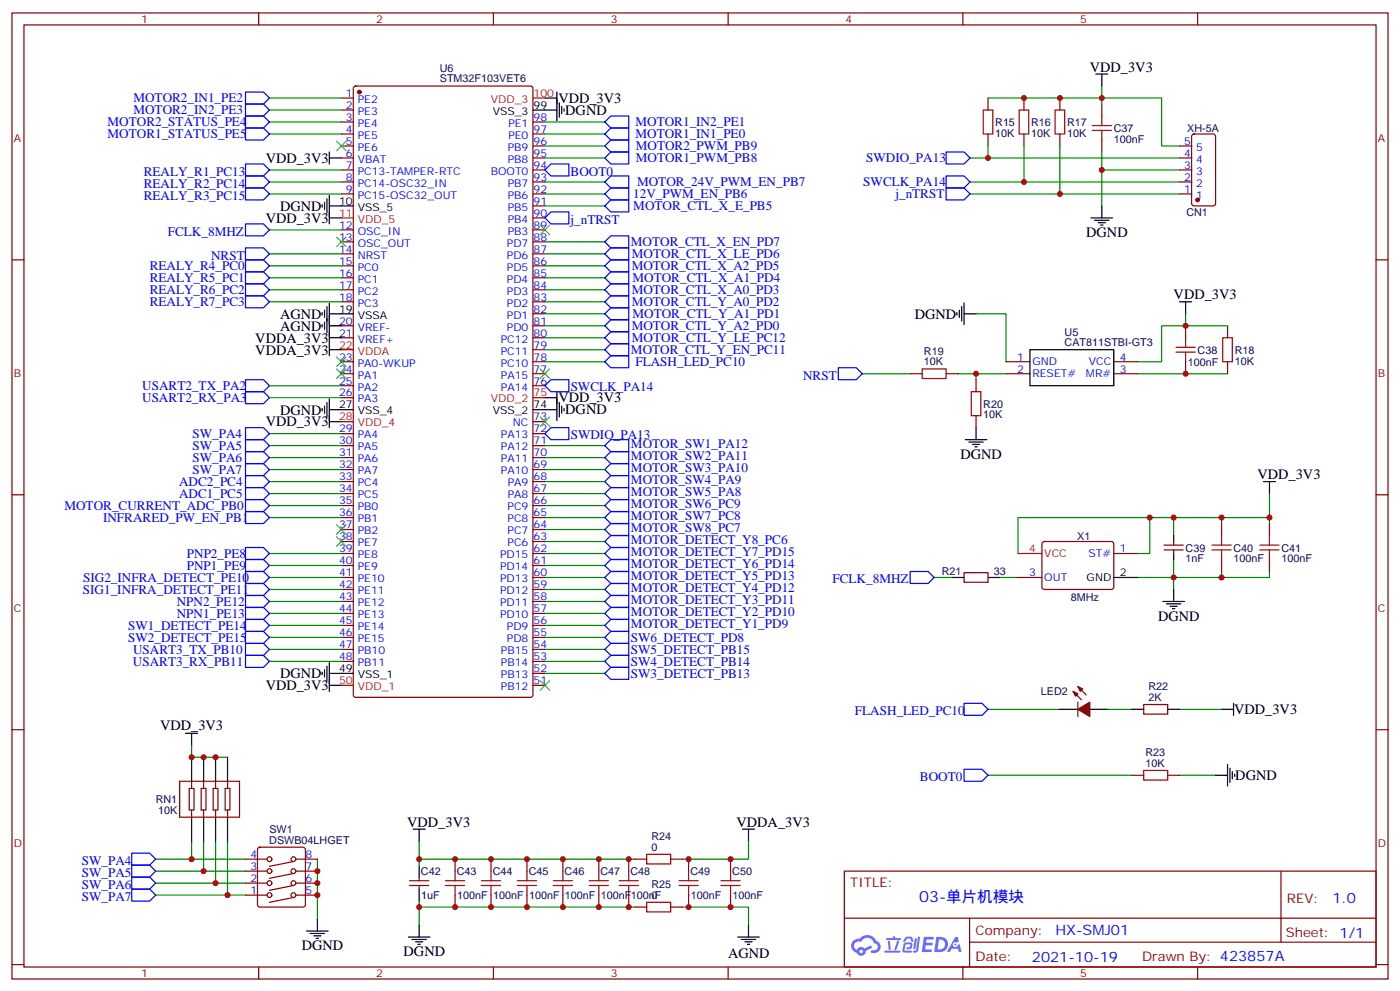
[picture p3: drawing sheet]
<svg xmlns="http://www.w3.org/2000/svg" width="412mm" height="292mm" viewBox="0 0 412 292" stroke-linecap="round" stroke-linejoin="round" font-family="sans-serif">
<g fill="none" stroke="#870000" stroke-width=".35">
<path d="M3.5 3.8h405.4v284.3h-405.4zM7.1 7.3h398.2v277.3h-398.2zM76.2 3.8v3.5M145.3 3.8v3.5M214.5 3.8v3.5M283.6 3.8v3.5M352.8 3.8v3.5M3.5 76.5h3.6M405.3 76.5h3.6M3.5 145.6h3.6M405.3 145.6h3.6M3.5 214.8h3.6"/>
<path d="M405.3 214.8h3.6M248.7 256.4h156.6v28.2h-156.6zM377.3 256.4v20.9M248.7 270.2h156.5M285.6 277.3h119.6M285.6 270.2v14.2M3.5 283.9h3.6M76.2 284.6v3.5M145.3 284.6v3.5M214.5 284.6v3.5M283.6 284.6v3.5M352.8 284.6v3.5"/>
<path d="M405.3 283.9h3.6"/>
</g>
<g fill="#5487ff">
<path d="M272.1 275.7h2.6l.3 .2-.1 .6h-2l-.1 1h1.6l.4 .4-.4 .4h-1.7l-.2 1.1 1.8 .1 .3 .3-.2 .4h-2.9z"/>
<path d="M281.4 275.8h.7l.4 1.3-.7 .3a.74 .74 0 0 0-1.1 .3 .74 .74 0 0 0 .5 1.1 .74 .74 0 0 0 .9-.7l.5-.3 .7 2.4h-.9l-.2-1h-1.9l-.5 1h-.9z"/>
<path d="M269.5 276.2h.6l-.4 2.9a.31 .31 0 0 1-.3 .3 .31 .31 0 0 1-.3-.3z"/>
<path d="M270.4 275.7h.6l-.5 4a.89 .89 0 0 1-.7 .7 .89 .89 0 0 1-.9-.3l1-.5z"/>
<path d="M266.8 275.9l.6-.2 1.2 .1 .5 1.3-.6 .1-.4-.9-1 .1a.95 .95 0 0 1-1 .8l-.1-.2z"/>
<path d="M266.4 277.6l1.8-.2a1.04 1.04 0 0 1 .6 1.1 1.04 1.04 0 0 1-.8 .9h-.7a.29 .29 0 0 1-.3-.4 .29 .29 0 0 1 .3-.2h.7l.2-.8h-1.4l-.4 1.8h1.9a.29 .29 0 0 1 .3 .3 .29 .29 0 0 1-.3 .3h-2l-.4-.3 .2-2.1z"/>
<path d="M260.5 279.8h4.4a.3 .3 0 0 1 .3 .3 .3 .3 0 0 1-.3 .3h-4.3z"/>
<path d="M264.3 276.9h.6l-.5 1.6a1.02 1.02 0 0 1-.7 1.2l-.2-.3z"/>
<path d="M261.5 276.9h.6l.3 2.4-.3 .3-.3-.2z"/>
<path d="M261.1 276.1h1.9l.2-.5h.5l-.1 .5h1.5a.29 .29 0 0 1 .3 .3 .29 .29 0 0 1-.3 .3h-3.9z"/>
<path d="M275.8 275.7l-.6 4.5h1.4a2.27 2.27 0 0 0 2.7-2.3 2.27 2.27 0 0 0-2.7-2.2zM276.6 276.5a1.5 1.5 0 0 1 1.8 1.6 1.5 1.5 0 0 1-1.9 1.3h-.3z"/>
<path d="M251.4 276.9a2.09 2.09 0 0 0 1 3.5 1.37 1.37 0 0 0 1.5 .9 1.37 1.37 0 0 0 1.1-1.4l2-1-.5-.7-1.8 1a1.4 1.4 0 0 0-2.3 .4 1.32 1.32 0 0 1-.6-1.9 1.32 1.32 0 0 1 1.9-.4 2.02 2.02 0 0 1 2-1.3 2.02 2.02 0 0 1 1.8 1.6 1.09 1.09 0 0 1 1.1 1.4 1.09 1.09 0 0 1-1.6 .7 .41 .41 0 0 0-.5 .3 .41 .41 0 0 0 .4 .5 1.89 1.89 0 0 0 2.4-1.2 1.89 1.89 0 0 0-1.2-2.4 2.98 2.98 0 0 0-5-.6l-1 .1zM253.2 280a.52 .52 0 0 1 1 0 .52 .52 0 0 1-1 0z"/>
<circle cx="281.4" cy="278" r=".28"/>
</g>
<g fill="none" stroke="#870000" stroke-width=".35">
<path d="M100.5 28.9h3.6M100.5 32.4h3.6M100.5 35.9h3.6M100.5 39.4h3.6M104.3 25.5l.5-.2h51.5l.6 .5 .1 178.7-.5 .7h-51.7l-.7-.4v-178.8zM157 35.9h3.5M157 39.4h3.5M291 28.9v3.5M291 39.4v3.6M301.6 28.9v3.5M301.6 39.4v3.6M312.2 28.9v3.5"/>
<path d="M312.2 39.4v3.6M324.6 30.6v3.5M351.2 39.6l.5-.2h5.7l.6 .5 .1 20-.5 .7h-5.9l-.6-.5-.1-20zM100.5 43h3.6M100.5 46.5h3.6M100.5 50h3.6M100.5 53.6h3.6M100.5 57.1h3.6M157 43h3.5M157 46.5h3.5M157 50h3.5M157 53.6h3.5"/>
<path d="M157 57.1h3.5M324.6 41.2v3.5M347.5 43h3.5M347.5 46.5h3.5M347.5 50h3.5M347.5 53.6h3.5M347.5 57.1h3.5M100.5 67.7h3.6M100.5 71.2h3.6M100.5 74.7h3.6M100.5 78.2h3.6M157 67.7h3.5"/>
<path d="M157 71.2h3.5M157 74.7h3.5M157 78.2h3.5M157 64.1h3.5M157 60.6h3.5M100.5 81.8h3.6M100.5 85.3h3.6M100.5 88.8h3.6M100.5 95.9h3.6M100.5 99.4h3.6M157 81.8h3.5M157 85.3h3.5"/>
<path d="M157 88.8h3.5M157 95.9h3.5M157 99.4h3.5M157 92.4h3.5M349.2 95.9v3.5M361.6 95.9v3.5M100.5 106.5h3.6M100.5 110h3.6M100.5 113.5h3.6M100.5 117.1h3.6M157 106.5h3.5M157 110h3.5"/>
<path d="M157 113.5h3.5M157 102.9h3.5M268.1 110h3.5M278.7 110h3.5M287.5 111.8v3.5M296.3 106.5h7.1M296.3 110h7.1M328.1 106.5h7M328.1 110h7M349.2 106.5v3.5M361.6 106.5v3.5M100.5 127.6h3.6"/>
<path d="M100.5 131.2h3.6M100.5 134.7h3.6M100.5 138.2h3.6M157 127.6h3.5M157 131.2h3.5M157 134.7h3.5M157 138.2h3.5M157 124.1h3.5M287.5 122.3v3.6M100.5 141.7h3.6M100.5 145.3h3.6M100.5 148.8h3.6"/>
<path d="M100.5 152.3h3.6M100.5 155.9h3.6M100.5 159.4h3.6M157 141.7h3.5M157 145.3h3.5M157 148.8h3.5M157 152.3h3.5M157 155.9h3.5M157 159.4h3.5M307.2 159.6l.4-.2h20.1l.4 .7-.1 13-.6 .4-20.1-.1-.4-.6v-12.7zM345.7 159.4v1M359.8 154.1v3.5"/>
<path d="M373.9 154.1v3.5M100.5 162.9h3.6M100.5 166.4h3.6M100.5 170h3.6M100.5 173.5h3.6M100.5 177h3.6M157 162.9h3.5M157 166.4h3.5M157 170h3.5M157 173.5h3.5M157 177h3.5M284 168.6h7v2.8h-7z"/>
<path d="M299.9 170h7M328.1 162.9h7M342.9 161.9h5.6M342.9 160.4h5.6M345.7 161.9v1M359.8 164.7v3.5M373.9 164.7v3.5M100.5 180.6h3.6M100.5 184.1h3.6M100.5 187.6h3.6M100.5 191.1h3.6M100.5 194.7h3.6"/>
<path d="M157 180.6h3.5M157 184.1h3.5M157 187.6h3.5M157 191.1h3.5M157 194.7h3.5M157 198.2h3.5M157 201.7h3.5M316.1 203.5l2.5 2.5M317.5 202.1l2.5 2.4M317.5 206.7v4.2M336.9 207.4h7.1v2.8h-7.1zM52.9 229.9h17.7v10.6h-17.7z"/>
<path d="M55.7 232.1h1.4v6.3h-1.4zM56.4 229.9v2.2M56.4 238.4v2.1M59.3 232.1h1.4v6.3h-1.4zM60 229.9v2.2M60 238.4v2.1M62.8 232.1h1.4v6.3h-1.4zM63.5 229.9v2.2M63.5 238.4v2.1M66.3 232.1h1.4v6.3h-1.4zM67 229.9v2.2M67 238.4v2.1"/>
<path d="M333.4 228.2h3.5M344 228.2h3.5M72.3 252.9h6.4M72.3 256.4h6.4M72.3 259.9h6.4M76.1 249.5l.5-.2h12.7l.5 .2 .2 .5v16.3l-.3 .5-.4 .2h-12.7l-.5-.3-.3-.4v-16.3zM86.4 253.6l-7 1.4M86.4 257.1l-7 1.4M87.1 252.9h6.4M87.1 256.4h6.4M87.1 259.9h6.4M120.6 259.2h5.7"/>
<path d="M123.5 258.2v1M134.1 252.9v3.5M144.6 252.9v3.5M155.2 252.9v3.5M165.8 252.9v3.5M176.4 252.9v3.5M185.2 252.9v3.5M187 252.9h3.5M197.6 252.9h3.5M202.8 252.9v3.5M215.2 252.9v3.5M72.3 263.5h6.4"/>
<path d="M86.4 260.6l-7 1.4M86.4 264.2l-7 1.4M87.1 263.5h6.4M120.6 260.6h5.7M123.5 260.6v1.1M134.1 263.5v3.5M144.6 263.5v3.5M155.2 263.5v3.5M165.8 263.5v3.5M176.4 263.5v3.5M185.2 263.5v3.5M187 267h3.5"/>
<path d="M197.6 267h3.5M202.8 263.5v3.5M215.2 263.5v3.5"/>
<circle cx="79.4" cy="256.4" r=".71"/>
<circle cx="79.4" cy="252.9" r=".71"/>
<circle cx="79.4" cy="259.9" r=".71"/>
<circle cx="86.4" cy="256.4" r=".71"/>
<circle cx="86.4" cy="252.9" r=".71"/>
<circle cx="86.4" cy="259.9" r=".71"/>
<circle cx="79.4" cy="263.5" r=".71"/>
<circle cx="86.4" cy="263.5" r=".71"/>
</g>
<g fill="#870000" stroke="#870000" stroke-width=".35">
<path d="M317.5 208.8l3.5-2.1v4.2z"/>
<path d="M316.1 203.5l1.4 .7-.7 .7z"/>
<path d="M317.5 202.1l1.4 .7-.7 .7z"/>
<circle cx="105.8" cy="27.1" r=".53"/>
<circle cx="352.8" cy="58.8" r=".53"/>
</g>
<g fill="none" stroke="#000" stroke-width=".35">
<path d="M157 32.4h7M160.5 28.9h3.5M164 27.1v8.5M164.7 30.3v4.2M165.5 31.3v2.1M166.2 32v.7M322.8 21.8h3.5M324.6 21.8v3.5M95.6 59.5v2.2M96.3 58.5v4.2M97 46.5h3.5M97 44.7v3.6"/>
<path d="M97 57.4v8.5M94.9 60.3v.7M97 60.6h7.1M97 64.1h3.5M321.4 64.1h6.3M322.4 64.8h4.3M323.5 65.5h2.1M324.2 66.3h.7M324.6 60.6v3.5M94.9 92v.7M94.9 95.5v.7M95.6 91.3v2.1"/>
<path d="M95.6 94.8v2.1M96.3 90.2v7.8M97 92.4h7.1M97 89.2v15.5M97 99.4h3.5M97 95.9h3.5M281.9 92v.7M282.6 91.3v2.1M283.3 90.2v4.3M284 92.4h3.5M284 89.2v6.3M347.5 88.8h3.5"/>
<path d="M349.2 88.8v3.6M95.6 119.5v2.1M96.3 118.5v4.2M97 117.4v8.5M97 102.9h3.5M160.5 117.1h3.5M164 115.3v8.5M164.7 118.5v4.2M165.5 119.5v2.1M303.4 102.9h24.7v10.6h-24.7zM94.9 120.2v.7M97 120.6h7.1"/>
<path d="M97 124.1h3.5M157 120.6h7M166.2 120.2v.7M284.3 129.4h6.4M285.4 130.1h4.2M286.5 130.8h2.1M287.2 131.5h.7M287.5 125.9v3.5M345.7 157.6v1.8M372.2 141.7h3.5M373.9 141.7v3.6M280.5 170h3.5"/>
<path d="M291 170h3.6M328.1 170h7M342.5 177h6.4M343.6 177.7h4.2M344.7 178.4h2.1M345.4 179.1h.7M345.7 162.9v1.8M345.7 173.5v3.5M94.9 197.8v.7M95.6 197.1v2.1M96.3 196.1v4.2M97 198.2h7.1"/>
<path d="M97 195v8.5M54.7 215.8h3.5M56.4 215.8v3.6M97 201.7h3.5M312.2 208.8h5.3M321 208.8h5.3M333.4 208.8h3.5M344 208.8h3.5M359.8 208.8h3.6M363.4 207v3.5M56.4 222.9v7M60 222.9v7"/>
<path d="M63.5 222.9v7M67 222.9v7M358.1 228.2h3.5M361.6 225v6.4M362.3 226.1v4.2M363 227.1v2.1M363.7 227.8v.7M56.4 240.5v7.1M60 240.5v7.1M63.5 240.5v7.1M67 240.5v7.1M121.7 244.1h3.5"/>
<path d="M123.5 244.1v3.5M123.5 254.6v3.6M218.7 244.1h3.5M220.5 244.1v3.5M90.3 274h6.4M91.4 274.7h4.2M92.4 275.4h2.1M93.1 276.2h.7M93.5 270.5v3.5M120.3 275.8h6.3M121.4 276.5h4.2M122.4 277.2h2.1"/>
<path d="M123.1 277.9h.7M123.5 261.7v3.5M123.5 272.3v3.5M217.3 275.8h6.4M218.4 276.5h4.2M219.4 277.2h2.1M220.1 277.9h.7M220.5 272.3v3.5"/>
</g>
<path d="M157 28.9h3.5M100.5 64.1h3.6M100.5 102.9h3.6M157 117.1h3.5M100.5 124.1h3.6M299.9 162.9h7M100.5 201.7h3.6" fill="none" stroke="#f00" stroke-width=".35"/>
<g fill="none" stroke="#008700" stroke-width=".35">
<path d="M79.4 35.9h21.1M79.4 39.4h21.1M79.4 28.9h21.1M79.4 32.4h21.1M160.5 35.9h17.7M160.5 39.4h17.7M291 28.9h51.2v14.1h5.3M324.6 25.3v5.3M79.4 53.6h21.1M79.4 57.1h21.1M79.4 50h21.1M160.5 46.5h17.7"/>
<path d="M160.5 53.6h17.7M160.5 57.1h17.7M160.5 43h17.7M285.8 46.5h61.7M285.8 53.6h61.7M285.8 57.1h61.7M291 43v3.5M301.6 43v10.6M312.2 43v14.1M324.6 44.7v5.3h22.9M324.6 50v10.6M79.4 78.2h21.1"/>
<path d="M79.4 74.7h21.1M79.4 67.7h21.1M160.5 78.2h17.7M160.5 71.2h17.7M160.5 74.7h17.7M160.5 60.6h17.7M79.4 81.8h21.1M79.4 88.8h21.1M79.4 85.3h21.1M160.5 95.9h17.7M160.5 81.8h17.7M160.5 88.8h17.7"/>
<path d="M160.5 85.3h17.7M160.5 99.4h17.7M160.5 92.4h17.7M287.5 92.4h8.8v14.1M349.2 95.9h-7v10.6h-7.1M349.2 92.4v3.5M349.2 95.9h12.4M79.4 113.5h21.1M79.4 117.1h21.1M160.5 106.5h17.7M160.5 102.9h17.7M254 110h14.1"/>
<path d="M282.2 110h14.1M287.5 110v1.8M335.1 110h26.5M79.4 134.7h21.1M79.4 131.2h21.1M79.4 138.2h21.1M79.4 127.6h21.1M160.5 134.7h17.7M160.5 131.2h17.7M160.5 138.2h17.7M79.4 152.3h21.1M79.4 148.8h21.1"/>
<path d="M79.4 145.3h21.1M79.4 141.7h21.1M160.5 152.3h17.7M160.5 155.9h17.7M160.5 148.8h17.7M160.5 145.3h17.7M160.5 159.4h17.7M160.5 141.7h17.7M338.7 152.3h21.1M345.7 152.3v5.3M359.8 152.3h14.1v1.8M359.8 152.3v1.8"/>
<path d="M373.9 145.3v7M79.4 170h21.1M79.4 177h21.1M79.4 173.5h21.1M79.4 166.4h21.1M79.4 162.9h21.1M160.5 170h17.7M160.5 177h17.7M160.5 173.5h17.7M160.5 166.4h17.7M160.5 162.9h17.7M275.2 170h5.3"/>
<path d="M294.6 170h5.3M299.9 162.9v-10.6h38.8v10.6h-3.6M335.1 170h10.6v3.5M345.7 164.7v5.3h28.2v-1.8M359.8 168.2v1.8M79.4 184.1h21.1M79.4 180.6h21.1M79.4 191.1h21.1M79.4 194.7h21.1M79.4 187.6h21.1M160.5 184.1h17.7M160.5 180.6h17.7"/>
<path d="M160.5 191.1h17.7M160.5 194.7h17.7M160.5 198.2h17.7M160.5 187.6h17.7M56.4 219.4v3.5h10.6M291 208.8h21.2M326.3 208.8h7.1M347.5 208.8h12.3M291 228.2h42.4M347.5 228.2h10.6M45.9 259.9h26.4M45.9 256.4h26.4"/>
<path d="M45.9 252.9h26.4M56.4 247.6v5.3M60 247.6v8.8M63.5 247.6v12.3M67 247.6v15.9M93.5 252.9v17.6M123.5 247.6v5.3h63.5M123.5 252.9v1.7M220.5 247.6v5.3h-19.4M45.9 263.5h26.4M123.5 265.2v1.8M187 267h-63.5v5.3"/>
<path d="M201.1 267h19.4v5.3"/>
</g>
<g fill="none" stroke="#00f" stroke-width=".35">
<path d="M72.3 30.6h5.3l1.8 1.8-1.8 1.7h-5.3zM72.3 27.1h5.3l1.8 1.8-1.8 1.7h-5.3zM72.3 34.1h5.3l1.8 1.8-1.8 1.8h-5.3zM72.3 37.7h5.3l1.8 1.7-1.8 1.8h-5.3zM178.2 39.4l1.7-1.7h5.3v3.5h-5.3zM179.9 34.1h5.3v3.6h-5.3l-1.7-1.8zM72.3 48.3h5.3l1.8 1.7-1.8 1.8h-5.3zM72.3 51.8h5.3l1.8 1.8-1.8 1.7h-5.3zM72.3 55.3h5.3l1.8 1.8-1.8 1.7h-5.3zM162.3 48.3h5.3v3.5h-5.3l-1.8-1.8zM178.2 43l1.7-1.8h5.3v3.5h-5.3zM178.2 46.5l1.7-1.8h5.3v3.6h-5.3z"/>
<path d="M178.2 53.6l1.7-1.8h5.3v3.5h-5.3zM178.2 57.1l1.7-1.8h5.3v3.5h-5.3zM278.7 51.8h5.3l1.8 1.8-1.8 1.7h-5.3zM278.7 44.7h5.3l1.8 1.8-1.8 1.8h-5.3zM278.7 55.3h5.3l1.8 1.8-1.8 1.7h-5.3zM72.3 73h5.3l1.8 1.7-1.8 1.8h-5.3zM72.3 65.9h5.3l1.8 1.8-1.8 1.7h-5.3zM72.3 76.5h5.3l1.8 1.7-1.8 1.8h-5.3zM162.3 62.4h5.3v3.5h-5.3l-1.8-1.8zM178.2 78.2l1.7-1.7h5.3v3.5h-5.3zM178.2 74.7l1.7-1.7h5.3v3.5h-5.3zM178.2 71.2l1.7-1.8h5.3v3.6h-5.3z"/>
<path d="M178.2 60.6l1.7-1.8h5.3v3.6h-5.3zM72.3 80h5.3l1.8 1.8-1.8 1.7h-5.3zM72.3 83.5h5.3l1.8 1.8-1.8 1.8h-5.3zM72.3 87.1h5.3l1.8 1.7-1.8 1.8h-5.3zM178.2 95.9l1.7-1.8h5.3v3.5h-5.3zM178.2 92.4l1.7-1.8h5.3v3.5h-5.3zM178.2 88.8l1.7-1.7h5.3v3.5h-5.3zM178.2 85.3l1.7-1.8h5.3v3.6h-5.3zM178.2 81.8l1.7-1.8h5.3v3.5h-5.3zM179.9 97.6h5.3v3.6h-5.3l-1.7-1.8zM72.3 115.3h5.3l1.8 1.8-1.8 1.7h-5.3zM72.3 111.8h5.3l1.8 1.7-1.8 1.8h-5.3z"/>
<path d="M162.3 111.8h5.3v3.5h-5.3l-1.8-1.8zM178.2 106.5l1.7-1.8h5.3v3.5h-5.3zM178.2 102.9l1.7-1.7h5.3v3.5h-5.3zM246.9 108.2h5.3l1.8 1.8-1.8 1.8h-5.3zM72.3 136.5h5.3l1.8 1.7-1.8 1.8h-5.3zM72.3 132.9h5.3l1.8 1.8-1.8 1.8h-5.3zM72.3 129.4h5.3l1.8 1.8-1.8 1.7h-5.3zM72.3 125.9h5.3l1.8 1.7-1.8 1.8h-5.3zM72.3 140h5.3l1.8 1.7-1.8 1.8h-5.3zM162.3 125.9h5.3v3.5h-5.3l-1.8-1.8zM178.2 131.2l1.7-1.8h5.3v3.5h-5.3zM178.2 138.2l1.7-1.7h5.3v3.5h-5.3z"/>
<path d="M178.2 134.7l1.7-1.8h5.3v3.6h-5.3zM72.3 147h5.3l1.8 1.8-1.8 1.8h-5.3zM72.3 150.6h5.3l1.8 1.7-1.8 1.8h-5.3zM72.3 143.5h5.3l1.8 1.8-1.8 1.7h-5.3zM178.2 141.7l1.7-1.7h5.3v3.5h-5.3zM178.2 152.3l1.7-1.7h5.3v3.5h-5.3zM178.2 155.9l1.7-1.8h5.3v3.5h-5.3zM178.2 145.3l1.7-1.8h5.3v3.5h-5.3zM178.2 148.8l1.7-1.8h5.3v3.6h-5.3zM178.2 159.4l1.7-1.8h5.3v3.5h-5.3zM72.3 178.8h5.3l1.8 1.8-1.8 1.7h-5.3zM72.3 171.7h5.3l1.8 1.8-1.8 1.8h-5.3z"/>
<path d="M72.3 164.7h5.3l1.8 1.7-1.8 1.8h-5.3zM72.3 168.2h5.3l1.8 1.8-1.8 1.7h-5.3zM72.3 161.1h5.3l1.8 1.8-1.8 1.8h-5.3zM72.3 175.3h5.3l1.8 1.7-1.8 1.8h-5.3zM178.2 162.9l1.7-1.8h5.3v3.6h-5.3zM178.2 166.4l1.7-1.7h5.3v3.5h-5.3zM178.2 173.5l1.7-1.8h5.3v3.6h-5.3zM178.2 177l1.7-1.7h5.3v3.5h-5.3zM179.9 168.2h5.3v3.5h-5.3l-1.7-1.7zM268.1 168.2h5.3l1.8 1.8-1.8 1.7h-5.3zM72.3 185.8h5.3l1.8 1.8-1.8 1.8h-5.3zM72.3 182.3h5.3l1.8 1.8-1.8 1.7h-5.3z"/>
<path d="M72.3 192.9h5.3l1.8 1.8-1.8 1.7h-5.3zM72.3 189.4h5.3l1.8 1.7-1.8 1.8h-5.3zM178.2 180.6l1.7-1.8h5.3v3.5h-5.3zM178.2 184.1l1.7-1.8h5.3v3.5h-5.3zM178.2 198.2l1.7-1.8h5.3v3.6h-5.3zM178.2 194.7l1.7-1.8h5.3v3.5h-5.3zM178.2 191.1l1.7-1.7h5.3v3.5h-5.3zM178.2 187.6l1.7-1.8h5.3v3.6h-5.3zM284 207h5.3l1.7 1.8-1.7 1.7h-5.3zM284 226.4h5.3l1.7 1.8-1.7 1.7h-5.3zM38.8 251.1h5.3l1.8 1.8-1.8 1.7h-5.3zM38.8 254.6h5.3l1.8 1.8-1.8 1.8h-5.3z"/>
<path d="M38.8 258.2h5.3l1.8 1.7-1.8 1.8h-5.3zM38.8 261.7h5.3l1.8 1.8-1.8 1.7h-5.3z"/>
</g>
<g fill="none" stroke="#3c3" stroke-width=".35">
<path d="M99.1 41.6l2.9 2.8M102 41.6l-2.9 2.8M99.1 69.8l2.9 2.8M102 69.8l-2.9 2.8M159.1 66.3l2.8 2.8M161.9 66.3l-2.8 2.8M99.1 105.1l2.9 2.8M99.1 108.6l2.9 2.8M102 105.1l-2.9 2.8M102 108.6l-2.9 2.8M159.1 108.6l2.8 2.8M161.9 108.6l-2.8 2.8"/>
<path d="M159.1 122.7l2.8 2.8M161.9 122.7l-2.8 2.8M99.1 158l2.9 2.8M99.1 154.4l2.9 2.9M102 158l-2.9 2.8M102 154.4l-2.9 2.9M159.1 200.3l2.8 2.8M161.9 200.3l-2.8 2.8"/>
</g>
<g fill="none" stroke="#a10000" stroke-width=".35">
<path d="M289.6 32.4h2.9v7h-2.9zM300.2 32.4h2.8v7h-2.8zM310.8 32.4h2.8v7h-2.8zM321.7 37h5.7M321.7 38.4h5.7M324.6 34.1v2.9M324.6 38.4v2.8M349.2 99.4v2.8M360.2 99.4h2.8v7.1h-2.8zM271.6 108.6h7.1v2.8h-7.1zM286.1 115.3h2.8v7h-2.8zM346.4 102.2h5.7"/>
<path d="M346.4 103.6h5.7M349.2 103.6v2.9M359.8 157.6v2.8M373.9 157.6v2.8M357 160.4h5.7M357 161.9h5.7M359.8 161.9v2.8M371.1 160.4h5.7M371.1 161.9h5.7M373.9 161.9v2.8M336.9 226.8h7.1v2.8h-7.1zM131.2 259.2h5.7"/>
<path d="M134.1 256.4v2.8M141.8 259.2h5.7M144.6 256.4v2.8M152.4 259.2h5.6M155.2 256.4v2.8M163 259.2h5.6M165.8 256.4v2.8M173.6 259.2h5.6M176.4 256.4v2.8M182.4 259.2h5.6M185.2 256.4v2.8M190.5 251.5h7.1v2.8h-7.1z"/>
<path d="M200 259.2h5.7M202.8 256.4v2.8M212.4 259.2h5.6M215.2 256.4v2.8M131.2 260.6h5.7M134.1 260.6v2.9M141.8 260.6h5.7M144.6 260.6v2.9M152.4 260.6h5.6M155.2 260.6v2.9M163 260.6h5.6M165.8 260.6v2.9"/>
<path d="M173.6 260.6h5.6M176.4 260.6v2.9M182.4 260.6h5.6M185.2 260.6v2.9M190.5 265.6h7.1v2.8h-7.1zM200 260.6h5.7M202.8 260.6v2.9M212.4 260.6h5.6M215.2 260.6v2.9"/>
</g>
<g fill="#c00">
<circle cx="63.5" cy="222.9" r=".88"/>
<circle cx="60" cy="222.9" r=".88"/>
<circle cx="56.4" cy="222.9" r=".88"/>
<circle cx="93.5" cy="256.4" r=".88"/>
<circle cx="93.5" cy="259.9" r=".88"/>
<circle cx="93.5" cy="263.5" r=".88"/>
<circle cx="185.2" cy="267" r=".88"/>
<circle cx="185.2" cy="252.9" r=".88"/>
<circle cx="56.4" cy="252.9" r=".88"/>
<circle cx="60" cy="256.4" r=".88"/>
<circle cx="63.5" cy="259.9" r=".88"/>
<circle cx="67" cy="263.5" r=".88"/>
<circle cx="215.2" cy="252.9" r=".88"/>
<circle cx="202.8" cy="252.9" r=".88"/>
<circle cx="176.4" cy="252.9" r=".88"/>
<circle cx="165.8" cy="252.9" r=".88"/>
<circle cx="155.2" cy="252.9" r=".88"/>
<circle cx="144.6" cy="252.9" r=".88"/>
<circle cx="134.1" cy="252.9" r=".88"/>
<circle cx="123.5" cy="252.9" r=".88"/>
<circle cx="123.5" cy="267" r=".88"/>
<circle cx="176.4" cy="267" r=".88"/>
<circle cx="165.8" cy="267" r=".88"/>
<circle cx="155.2" cy="267" r=".88"/>
<circle cx="144.6" cy="267" r=".88"/>
<circle cx="134.1" cy="267" r=".88"/>
<circle cx="215.2" cy="267" r=".88"/>
<circle cx="202.8" cy="267" r=".88"/>
<circle cx="349.3" cy="110" r=".88"/>
<circle cx="301.6" cy="28.9" r=".88"/>
<circle cx="312.2" cy="28.9" r=".88"/>
<circle cx="324.6" cy="28.9" r=".88"/>
<circle cx="359.8" cy="170" r=".88"/>
<circle cx="324.6" cy="50" r=".88"/>
<circle cx="301.6" cy="53.6" r=".88"/>
<circle cx="291" cy="46.5" r=".88"/>
<circle cx="312.2" cy="57.1" r=".88"/>
<circle cx="287.5" cy="110" r=".88"/>
<circle cx="338.7" cy="152.3" r=".88"/>
<circle cx="345.7" cy="152.3" r=".88"/>
<circle cx="349.3" cy="95.9" r=".88"/>
<circle cx="359.8" cy="152.3" r=".88"/>
<circle cx="373.9" cy="152.3" r=".88"/>
<circle cx="345.7" cy="170" r=".88"/>
</g>
<text font-size="4.6" fill="#00f" x="270.8" y="265.4">03-单片机模块</text>
<g font-size="4.2">
<text x="321" y="21.1">VDD_3V3</text>
<text x="164.5" y="30.2">VDD_3V3</text>
<text x="166.5" y="33.8">DGND</text>
<text x="78.3" y="47.9">VDD_3V3</text>
<text x="78.3" y="65.5">VDD_3V3</text>
<text x="82.5" y="62">DGND</text>
<text x="320" y="69.8">DGND</text>
<text x="345.7" y="88.1">VDD_3V3</text>
<text x="82.5" y="93.8">AGND</text>
<text x="269.5" y="93.8">DGND</text>
<text x="75.2" y="100.8">VDDA_3V3</text>
<text x="82.5" y="97.3">AGND</text>
<text x="75.2" y="104.4">VDDA_3V3</text>
<text x="164.5" y="118.4">VDD_3V3</text>
<text x="78.3" y="125.5">VDD_3V3</text>
<text x="82.5" y="122">DGND</text>
<text x="166.5" y="122">DGND</text>
<text x="282.9" y="135">DGND</text>
<text x="370.4" y="141">VDD_3V3</text>
<text x="341.1" y="182.7">DGND</text>
<text x="78.3" y="203.1">VDD_3V3</text>
<text x="82.5" y="199.6">DGND</text>
<text x="47.2" y="214.8">VDD_3V3</text>
<text x="363.5" y="210.2">VDD_3V3</text>
<text x="363.9" y="229.6">DGND</text>
<text x="119.9" y="243.3">VDD_3V3</text>
<text x="217" y="243.3">VDDA_3V3</text>
<text x="88.9" y="279.7">DGND</text>
<text x="118.9" y="281.4">DGND</text>
<text x="214.5" y="281.9">AGND</text>
</g>
<g font-size="4.2" fill="#00f">
<text x="392.5" y="265.7">1.0</text>
<text x="310.9" y="275.2">HX-SMJ01</text>
<text x="304" y="283">2021-10-19</text>
</g>
<g font-size="3.9" fill="#00f">
<text x="39.3" y="33.7">MOTOR2_IN2_PE3</text>
<text x="39.3" y="30.2">MOTOR2_IN1_PE2</text>
<text x="31.7" y="37.2">MOTOR2_STATUS_PE4</text>
<text x="31.7" y="40.7">MOTOR1_STATUS_PE5</text>
<text x="187.2" y="40.7">MOTOR1_IN1_PE0</text>
<text x="187.2" y="37.2">MOTOR1_IN2_PE1</text>
<text x="187.3" y="44.3">MOTOR2_PWM_PB9</text>
<text x="187.3" y="47.8">MOTOR1_PWM_PB8</text>
<text x="255.2" y="47.6">SWDIO_PA13</text>
<text x="42.3" y="51.8">REALY_R1_PC13</text>
<text x="168.1" y="51.8">BOOT0</text>
<text x="42.3" y="55.3">REALY_R2_PC14</text>
<text x="42.3" y="58.8">REALY_R3_PC15</text>
<text x="186.5" y="58.4">12V_PWM_EN_PB6</text>
<text x="187.7" y="54.9">MOTOR_24V_PWM_EN_PB7</text>
<text x="254.3" y="54.6">SWCLK_PA14</text>
<text x="263.8" y="58.1">j_nTRST</text>
<text x="168.1" y="65.9">j_nTRST</text>
<text x="186.6" y="61.9">MOTOR_CTL_X_E_PB5</text>
<text x="49.4" y="69.4">FCLK_8MHZ</text>
<text x="62.2" y="76.5">NRST</text>
<text x="185.9" y="72.4">MOTOR_CTL_X_EN_PD7</text>
<text x="186.1" y="75.9">MOTOR_CTL_X_LE_PD6</text>
<text x="44.1" y="79.6">REALY_R4_PC0</text>
<text x="44.1" y="83.1">REALY_R5_PC1</text>
<text x="186.1" y="79.5">MOTOR_CTL_X_A2_PD5</text>
<text x="186.3" y="83">MOTOR_CTL_X_A1_PD4</text>
<text x="44.1" y="86.6">REALY_R6_PC2</text>
<text x="186.1" y="86.5">MOTOR_CTL_X_A0_PD3</text>
<text x="44.1" y="90.1">REALY_R7_PC3</text>
<text x="186.1" y="90.1">MOTOR_CTL_Y_A0_PD2</text>
<text x="186.3" y="93.6">MOTOR_CTL_Y_A1_PD1</text>
<text x="186.1" y="97.1">MOTOR_CTL_Y_A2_PD0</text>
<text x="186.2" y="100.6">MOTOR_CTL_Y_LE_PC12</text>
<text x="185.9" y="104.2">MOTOR_CTL_Y_EN_PC11</text>
<text x="187.2" y="107.8">FLASH_LED_PC10</text>
<text x="236.6" y="111.8">NRST</text>
<text x="41.9" y="118.3">USART2_RX_PA3</text>
<text x="41.9" y="114.8">USART2_TX_PA2</text>
<text x="168.1" y="115">SWCLK_PA14</text>
<text x="56.7" y="128.9">SW_PA4</text>
<text x="168.1" y="129.1">SWDIO_PA13</text>
<text x="185.9" y="131.9">MOTOR_SW1_PA12</text>
<text x="56.7" y="135.9">SW_PA6</text>
<text x="56.7" y="132.4">SW_PA5</text>
<text x="185.9" y="135.5">MOTOR_SW2_PA11</text>
<text x="52.7" y="143">ADC2_PC4</text>
<text x="56.7" y="139.5">SW_PA7</text>
<text x="185.9" y="139">MOTOR_SW3_PA10</text>
<text x="185.9" y="142.5">MOTOR_SW4_PA9</text>
<text x="52.7" y="146.5">ADC1_PC5</text>
<text x="185.9" y="146">MOTOR_SW5_PA8</text>
<text x="185.9" y="149.6">MOTOR_SW6_PC9</text>
<text x="19" y="150">MOTOR_CURRENT_ADC_PB0</text>
<text x="30.4" y="153.6">INFRARED_PW_EN_PB1</text>
<text x="185.9" y="153.1">MOTOR_SW7_PC8</text>
<text x="185.9" y="156.6">MOTOR_SW8_PC7</text>
<text x="185.9" y="160.2">MOTOR_DETECT_Y8_PC6</text>
<text x="55" y="167.7">PNP1_PE9</text>
<text x="55" y="164.2">PNP2_PE8</text>
<text x="185.9" y="163.7">MOTOR_DETECT_Y7_PD15</text>
<text x="185.9" y="167.2">MOTOR_DETECT_Y6_PD14</text>
<text x="24.5" y="171.3">SIG2_INFRA_DETECT_PE10</text>
<text x="185.9" y="170.7">MOTOR_DETECT_Y5_PD13</text>
<text x="245.2" y="171.7">FCLK_8MHZ</text>
<text x="24.4" y="174.8">SIG1_INFRA_DETECT_PE11</text>
<text x="52.1" y="178.3">NPN2_PE12</text>
<text x="185.9" y="174.3">MOTOR_DETECT_Y4_PD12</text>
<text x="185.9" y="177.8">MOTOR_DETECT_Y3_PD11</text>
<text x="37.8" y="185.3">SW1_DETECT_PE14</text>
<text x="52.1" y="181.9">NPN1_PE13</text>
<text x="185.9" y="181.3">MOTOR_DETECT_Y2_PD10</text>
<text x="185.9" y="184.8">MOTOR_DETECT_Y1_PD9</text>
<text x="37.8" y="188.9">SW2_DETECT_PE15</text>
<text x="185.8" y="188.9">SW6_DETECT_PD8</text>
<text x="39.1" y="196">USART3_RX_PB11</text>
<text x="39.2" y="192.4">USART3_TX_PB10</text>
<text x="185.8" y="196">SW4_DETECT_PB14</text>
<text x="185.8" y="192.5">SW5_DETECT_PB15</text>
<text x="185.8" y="199.5">SW3_DETECT_PB13</text>
<text x="251.8" y="210.5">FLASH_LED_PC10</text>
<text x="271" y="229.9">BOOT0</text>
<text x="24.1" y="254.6">SW_PA4</text>
<text x="24.1" y="258.2">SW_PA5</text>
<text x="24.1" y="261.7">SW_PA6</text>
<text x="24.1" y="265.2">SW_PA7</text>
</g>
<g font-size="3.9" fill="#800">
<text x="250.5" y="261">TITLE:</text>
<text x="379.1" y="265.7">REV:</text>
<text x="287.4" y="275.2">Company:</text>
<text x="378.7" y="275.8">Sheet: 1/1</text>
<text x="287.4" y="282.9">Date:</text>
<text x="336.4" y="282.9">Drawn By: 423857A</text>
</g>
<g font-size="3.2" fill="#800">
<text x="41.6" y="6.8">1</text>
<text x="110.8" y="6.8">2</text>
<text x="179.9" y="6.8">3</text>
<text x="249.1" y="6.8">4</text>
<text x="318.2" y="6.8">5</text>
<text x="4.1" y="41.9">A</text>
<text x="405.9" y="41.9">A</text>
<text x="4.1" y="111.1">B</text>
<text x="405.9" y="111.1">B</text>
<text x="4.1" y="180.2">C</text>
<text x="405.9" y="180.2">C</text>
<text x="4.1" y="249.3">D</text>
<text x="405.9" y="249.3">D</text>
<text x="41.6" y="287.6">1</text>
<text x="110.8" y="287.6">2</text>
<text x="179.9" y="287.6">3</text>
<text x="249.1" y="287.6">4</text>
<text x="318.2" y="287.6">5</text>
</g>
<g font-size="3.2" fill="#000080">
<text x="129.6" y="21.2">U6</text>
<text x="129.6" y="24.2">STM32F103VET6</text>
<text x="293.2" y="40.3">10K</text>
<text x="293.2" y="37">R15</text>
<text x="303.7" y="40.3">10K</text>
<text x="303.7" y="37">R16</text>
<text x="314.3" y="40.3">10K</text>
<text x="314.3" y="37">R17</text>
<text x="328.1" y="42">100nF</text>
<text x="328.1" y="38.8">C37</text>
<text x="349.7" y="39">XH-5A</text>
<text x="349.5" y="63.7">CN1</text>
<text x="313.6" y="101.8">CAT811STBI-GT3</text>
<text x="313.6" y="98.8">U5</text>
<text x="272.2" y="107.5">10K</text>
<text x="272.2" y="104.4">R19</text>
<text x="349.9" y="107.6">100nF</text>
<text x="352.8" y="104.1">C38</text>
<text x="363.7" y="107.3">10K</text>
<text x="363.7" y="104.1">R18</text>
<text x="289.6" y="120">R20</text>
<text x="289.6" y="123.1">10K</text>
<text x="317.3" y="158.8">X1</text>
<text x="349.2" y="165.4">1nF</text>
<text x="349.3" y="162.3">C39</text>
<text x="363.4" y="165.4">100nF</text>
<text x="363.4" y="162.3">C40</text>
<text x="377.5" y="165.4">100nF</text>
<text x="377.5" y="162.3">C41</text>
<text x="277.4" y="169.3">R21</text>
<text x="292.7" y="169.3">33</text>
<text x="315.4" y="177">8MHz</text>
<text x="338.3" y="203.1">R22</text>
<text x="306.6" y="204.7">LED2</text>
<text x="338.3" y="206.3">2K</text>
<text x="337.4" y="225.7">10K</text>
<text x="337.4" y="222.5">R23</text>
<text x="45.9" y="236.4">RN1</text>
<text x="46.6" y="239.5">10K</text>
<text x="79.3" y="245.1">SW1</text>
<text x="79.3" y="248.3">DSWB04LHGET</text>
<text x="191.9" y="250.4">0</text>
<text x="191.9" y="247.2">R24</text>
<text x="124" y="257.6">C42</text>
<text x="134.6" y="257.5">C43</text>
<text x="145.2" y="257.5">C44</text>
<text x="155.7" y="257.5">C45</text>
<text x="166.3" y="257.5">C46</text>
<text x="176.9" y="257.5">C47</text>
<text x="185.7" y="257.5">C48</text>
<text x="203.4" y="257.5">C49</text>
<text x="215.7" y="257.5">C50</text>
<text x="191.9" y="261.3">R25</text>
<text x="124.1" y="264.6">1uF</text>
<text x="134.7" y="264.6">100nF</text>
<text x="145.3" y="264.6">100nF</text>
<text x="155.8" y="264.6">100nF</text>
<text x="166.4" y="264.6">100nF</text>
<text x="177" y="264.6">100nF</text>
<text x="185.8" y="264.6">100nF</text>
<text x="191.9" y="264.5">0</text>
<text x="203.5" y="264.6">100nF</text>
<text x="215.8" y="264.6">100nF</text>
</g>
<g font-size="3.2" fill="#00f">
<text x="101.9" y="28.5">1</text>
<text x="101.9" y="32">2</text>
<text x="101.9" y="35.6">3</text>
<text x="105.4" y="30.3">PE2</text>
<text x="105.4" y="33.8">PE3</text>
<text x="157.2" y="35.6">98</text>
<text x="101.9" y="39.1">4</text>
<text x="105.4" y="37.3">PE4</text>
<text x="105.4" y="40.9">PE5</text>
<text x="149.7" y="40.9">PE0</text>
<text x="149.7" y="37.3">PE1</text>
<text x="157.2" y="39.1">97</text>
<text x="101.9" y="42.6">5</text>
<text x="101.9" y="46.1">6</text>
<text x="105.4" y="44.4">PE6</text>
<text x="105.4" y="47.9">VBAT</text>
<text x="149.6" y="47.9">PB8</text>
<text x="149.6" y="44.4">PB9</text>
<text x="157.2" y="46.1">95</text>
<text x="157.2" y="42.6">96</text>
<text x="348.8" y="46.1">4</text>
<text x="348.8" y="42.6">5</text>
<text x="352.3" y="47.9">4</text>
<text x="352.3" y="44.4">5</text>
<text x="101.9" y="49.7">7</text>
<text x="101.9" y="53.2">8</text>
<text x="105.4" y="51.4">PC13-TAMPER-RTC</text>
<text x="144.5" y="51.4">BOOT0</text>
<text x="157.2" y="53.2">93</text>
<text x="157.2" y="49.7">94</text>
<text x="348.8" y="53.2">2</text>
<text x="348.8" y="49.7">3</text>
<text x="352.3" y="51.4">3</text>
<text x="101.9" y="56.7">9</text>
<text x="105.4" y="55">PC14-OSC32_IN</text>
<text x="105.4" y="58.5">PC15-OSC32_OUT</text>
<text x="149.6" y="58.5">PB6</text>
<text x="149.6" y="55">PB7</text>
<text x="157.2" y="56.7">92</text>
<text x="348.8" y="56.7">1</text>
<text x="352.3" y="58.5">1</text>
<text x="352.3" y="55">2</text>
<text x="149.6" y="65.5">PB4</text>
<text x="149.6" y="62">PB5</text>
<text x="157.2" y="63.8">90</text>
<text x="157.2" y="60.3">91</text>
<text x="99.9" y="67.3">12</text>
<text x="99.9" y="70.8">13</text>
<text x="105.4" y="69.1">OSC_IN</text>
<text x="149.6" y="69.1">PB3</text>
<text x="157.2" y="70.8">88</text>
<text x="157.2" y="67.3">89</text>
<text x="99.9" y="74.4">14</text>
<text x="99.9" y="77.9">15</text>
<text x="105.4" y="72.6">OSC_OUT</text>
<text x="105.4" y="76.1">NRST</text>
<text x="149.3" y="76.1">PD6</text>
<text x="149.3" y="72.6">PD7</text>
<text x="157.2" y="77.9">86</text>
<text x="157.2" y="74.4">87</text>
<text x="99.9" y="81.4">16</text>
<text x="105.4" y="79.7">PC0</text>
<text x="105.4" y="83.2">PC1</text>
<text x="149.3" y="83.2">PD4</text>
<text x="149.3" y="79.7">PD5</text>
<text x="157.2" y="81.4">85</text>
<text x="99.9" y="84.9">17</text>
<text x="99.9" y="88.5">18</text>
<text x="105.4" y="86.7">PC2</text>
<text x="149.3" y="86.7">PD3</text>
<text x="157.2" y="88.5">83</text>
<text x="157.2" y="84.9">84</text>
<text x="99.9" y="95.5">20</text>
<text x="105.4" y="90.2">PC3</text>
<text x="149.3" y="93.8">PD1</text>
<text x="149.3" y="90.2">PD2</text>
<text x="157.2" y="95.5">81</text>
<text x="157.2" y="92">82</text>
<text x="99.9" y="99.1">21</text>
<text x="105.4" y="97.3">VREF-</text>
<text x="105.4" y="100.8">VREF+</text>
<text x="147.5" y="100.8">PC12</text>
<text x="149.3" y="97.3">PD0</text>
<text x="157.2" y="99.1">80</text>
<text x="99.9" y="106.1">23</text>
<text x="105.4" y="107.9">PA0-WKUP</text>
<text x="147.5" y="107.9">PC10</text>
<text x="147.5" y="104.4">PC11</text>
<text x="157.2" y="106.1">78</text>
<text x="157.2" y="102.6">79</text>
<text x="299.6" y="106.1">1</text>
<text x="304.1" y="107.5">GND</text>
<text x="320.8" y="107.5">VCC</text>
<text x="329.8" y="106.1">4</text>
<text x="99.9" y="109.6">24</text>
<text x="99.9" y="113.2">25</text>
<text x="105.4" y="111.4">PA1</text>
<text x="147.6" y="111.4">PA15</text>
<text x="157.2" y="113.2">76</text>
<text x="157.2" y="109.6">77</text>
<text x="299.6" y="109.6">2</text>
<text x="304.1" y="111.1">RESET#</text>
<text x="319.9" y="111.1">MR#</text>
<text x="329.8" y="109.6">3</text>
<text x="99.9" y="116.7">26</text>
<text x="105.4" y="114.9">PA2</text>
<text x="105.4" y="118.5">PA3</text>
<text x="147.6" y="114.9">PA14</text>
<text x="151.1" y="125.5">NC</text>
<text x="157.2" y="123.8">73</text>
<text x="99.9" y="127.3">29</text>
<text x="99.9" y="130.8">30</text>
<text x="105.4" y="129">PA4</text>
<text x="147.6" y="129">PA13</text>
<text x="157.2" y="130.8">71</text>
<text x="157.2" y="127.3">72</text>
<text x="99.9" y="134.3">31</text>
<text x="99.9" y="137.9">32</text>
<text x="105.4" y="132.6">PA5</text>
<text x="105.4" y="136.1">PA6</text>
<text x="147.6" y="136.1">PA11</text>
<text x="147.6" y="132.6">PA12</text>
<text x="157.2" y="137.9">69</text>
<text x="157.2" y="134.3">70</text>
<text x="99.9" y="141.4">33</text>
<text x="105.4" y="139.6">PA7</text>
<text x="105.4" y="143.2">PC4</text>
<text x="147.6" y="139.6">PA10</text>
<text x="149.6" y="143.2">PA9</text>
<text x="157.2" y="141.4">68</text>
<text x="99.9" y="144.9">34</text>
<text x="99.9" y="148.4">35</text>
<text x="105.4" y="146.7">PC5</text>
<text x="149.6" y="146.7">PA8</text>
<text x="157.2" y="148.4">66</text>
<text x="157.2" y="144.9">67</text>
<text x="99.9" y="152">36</text>
<text x="99.9" y="155.5">37</text>
<text x="105.4" y="150.2">PB0</text>
<text x="105.4" y="153.7">PB1</text>
<text x="149.5" y="153.7">PC8</text>
<text x="149.5" y="150.2">PC9</text>
<text x="157.2" y="155.5">64</text>
<text x="157.2" y="152">65</text>
<text x="99.9" y="159">38</text>
<text x="105.4" y="157.3">PB2</text>
<text x="105.4" y="160.8">PE7</text>
<text x="149.5" y="160.8">PC6</text>
<text x="149.5" y="157.3">PC7</text>
<text x="157.2" y="159">63</text>
<text x="99.9" y="162.6">39</text>
<text x="99.9" y="166.1">40</text>
<text x="105.4" y="164.3">PE8</text>
<text x="105.4" y="167.9">PE9</text>
<text x="147.3" y="167.9">PD14</text>
<text x="147.3" y="164.3">PD15</text>
<text x="157.2" y="166.1">61</text>
<text x="157.2" y="162.6">62</text>
<text x="320.7" y="164">ST#</text>
<text x="329.8" y="162.6">1</text>
<text x="99.9" y="169.6">41</text>
<text x="99.9" y="173.1">42</text>
<text x="105.4" y="171.4">PE10</text>
<text x="147.3" y="171.4">PD13</text>
<text x="157.2" y="173.1">59</text>
<text x="157.2" y="169.6">60</text>
<text x="303.1" y="169.6">3</text>
<text x="307.6" y="171">OUT</text>
<text x="99.9" y="176.7">43</text>
<text x="105.4" y="174.9">PE11</text>
<text x="105.4" y="178.4">PE12</text>
<text x="147.3" y="178.4">PD11</text>
<text x="147.3" y="174.9">PD12</text>
<text x="157.2" y="176.7">58</text>
<text x="99.9" y="180.2">44</text>
<text x="99.9" y="183.7">45</text>
<text x="105.4" y="182">PE13</text>
<text x="105.4" y="185.5">PE14</text>
<text x="147.3" y="182">PD10</text>
<text x="149.3" y="185.5">PD9</text>
<text x="157.2" y="183.7">56</text>
<text x="157.2" y="180.2">57</text>
<text x="99.9" y="187.3">46</text>
<text x="99.9" y="190.8">47</text>
<text x="105.4" y="189">PE15</text>
<text x="149.3" y="189">PD8</text>
<text x="157.2" y="190.8">54</text>
<text x="157.2" y="187.3">55</text>
<text x="99.9" y="194.3">48</text>
<text x="105.4" y="192.5">PB10</text>
<text x="105.4" y="196.1">PB11</text>
<text x="147.6" y="196.1">PB14</text>
<text x="147.6" y="192.5">PB15</text>
<text x="157.2" y="197.8">52</text>
<text x="157.2" y="194.3">53</text>
<text x="147.6" y="203.1">PB12</text>
<text x="147.6" y="199.6">PB13</text>
<text x="157.2" y="201.4">51</text>
<text x="73.8" y="256">3</text>
<text x="73.8" y="252.5">4</text>
<text x="90" y="256">7</text>
<text x="90" y="252.5">8</text>
<text x="73.8" y="263.1">1</text>
<text x="73.8" y="259.6">2</text>
<text x="90" y="263.1">5</text>
<text x="90" y="259.6">6</text>
</g>
<g font-size="3.2" fill="#f00">
<text x="157.2" y="28.5">100</text>
<text x="144.6" y="30.3">VDD_3</text>
<text x="99.9" y="63.8">11</text>
<text x="105.4" y="65.5">VDD_5</text>
<text x="99.9" y="102.6">22</text>
<text x="105.4" y="104.4">VDDA</text>
<text x="144.6" y="118.5">VDD_2</text>
<text x="157.2" y="116.7">75</text>
<text x="99.9" y="123.8">28</text>
<text x="105.4" y="125.5">VDD_4</text>
<text x="303.1" y="162.6">4</text>
<text x="307.6" y="164">VCC</text>
<text x="99.9" y="201.4">50</text>
<text x="105.4" y="203.1">VDD_1</text>
</g>
<g font-size="3.2">
<text x="145.1" y="33.8">VSS_3</text>
<text x="157.2" y="32">99</text>
<text x="99.9" y="60.3">10</text>
<text x="105.4" y="62">VSS_5</text>
<text x="99.9" y="92">19</text>
<text x="105.4" y="93.8">VSSA</text>
<text x="99.9" y="120.2">27</text>
<text x="105.4" y="122">VSS_4</text>
<text x="145.1" y="122">VSS_2</text>
<text x="157.2" y="120.2">74</text>
<text x="320.1" y="171">GND</text>
<text x="329.8" y="169.6">2</text>
<text x="99.9" y="197.8">49</text>
<text x="105.4" y="199.6">VSS_1</text>
</g>
</svg>
